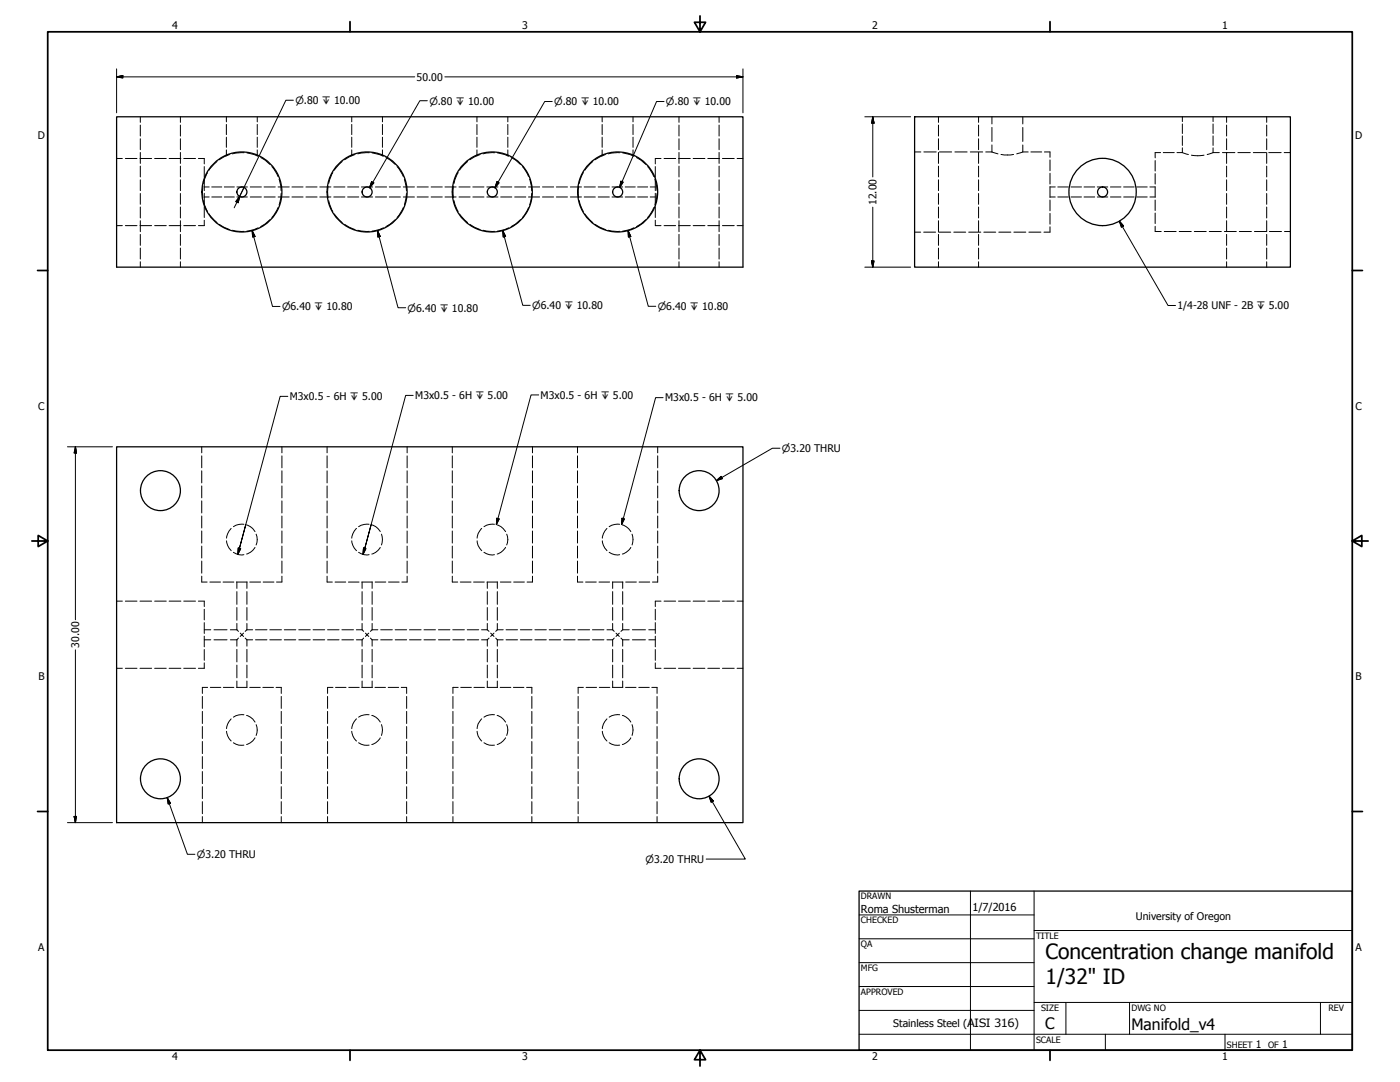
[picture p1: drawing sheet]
<svg xmlns="http://www.w3.org/2000/svg" width="559mm" height="432mm" viewBox="0 0 559 432" stroke-linecap="round" stroke-linejoin="round" font-family="sans-serif">
<!-- layer: Hidden (ANSI) -->
<g fill="none" stroke="#000" stroke-width=".4">
<path d="M56 46.6v2.2M56 49.9v4.4M56 55.4v4.4M72 46.6v2.2M72 49.9v4.4M72 55.4v4.4M90.4 46.6v2M90.4 49.7v4M90.4 54.7v4.1M90.4 59.8v2.4M102.7 46.6v2M102.7 49.7v4"/>
<path d="M102.7 54.7v4.1M102.7 59.8v2.4M140.4 46.6v2M140.4 49.7v4M140.4 54.7v4.1M140.4 59.8v2.4M152.7 46.6v2M152.7 49.7v4M152.7 54.7v4.1M152.7 59.8v2.4M190.4 46.6v2M190.4 49.7v4"/>
<path d="M190.4 54.7v4.1M190.4 59.8v2.4M202.7 46.6v2M202.7 49.7v4M202.7 54.7v4.1M202.7 59.8v2.4M240.3 46.6v2M240.3 49.7v4M240.3 54.7v4.1M240.3 59.8v2.4M252.7 46.6v2M252.7 49.7v4"/>
<path d="M252.7 54.7v4.1M252.7 59.8v2.4M271 46.6v2.2M271 49.9v4.4M271 55.4v4.4M287 46.6v2.2M287 49.9v4.4M287 55.4v4.4M374.6 46.6v2.2M374.6 49.9v4.4M374.6 55.4v4.4M390.6 46.6v2.2"/>
<path d="M390.6 49.9v4.4M390.6 55.4v4.4M395.9 46.6v2.9M395.9 50.9v5.6M395.9 57.8v2.8M408.2 46.6v2.9M408.2 50.9v5.6M408.2 57.8v2.8M471.9 46.6v1.9M471.9 49.5v3.8M471.9 54.2v3.8M471.9 59v1.9"/>
<path d="M484.2 46.6v1.9M484.2 49.5v3.8M484.2 54.2v3.8M484.2 59v1.9M489.6 46.6v2.2M489.6 49.9v4.4M489.6 55.4v4.4M505.6 46.6v2.2M505.6 49.9v4.4M505.6 55.4v4.4M46.5 63.2h2.3M50 63.2h4.7"/>
<path d="M55.9 63.2h4.6M56 60.8v4.4M56 66.3v4.3M56 71.8v4.3M56 77.2v4.3M61.7 63.2h4.7M67.5 63.2h4.7M72 60.8v4.4M72 66.3v4.3M72 71.8v4.3M72 77.2v4.3M73.3 63.2h4.7"/>
<path d="M79.2 63.2h2.3v2.2M81 74.3v4.6M81.5 66.5v4.2M81.5 71.8v4.3M81.5 77.2v4.3M81.5 78.6h2M81.5 74.6h2M82.9 68.9l-1.4 2.9-.3 1.4M84.5 78.6h4M84.5 74.6h4M86.6 64.5l-3.1 3.4M89.5 78.6h4"/>
<path d="M89.5 74.6h4M91.6 61.7l-4.1 2.1M94.6 78.6h4.1M94.6 74.6h4.1M97.4 61l-4.6 .4M98.6 61l2.8 .7 1.6 .7M99.9 78.6h4.4M99.9 74.6h4.4M104.1 62.9l1.7 1 2 1.7M105.4 78.6h4.5M105.4 74.6h4.5M108.5 66.5l2.4 3.9"/>
<path d="M111 78.6h4.4M111 74.6h4.4M111.4 71.5l.7 2.7 .1 1.9M112.2 77.2l-.1 1.9-.7 2.7M116.5 78.6h4.5M116.5 74.6h4.5M122.1 78.6h4.5M122.1 74.6h4.5M127.6 78.6h4.5M127.6 74.6h4.5M130.9 74.3v4.6M132.8 68.9l-1.6 4.3"/>
<path d="M133.2 78.6h4.5M133.2 74.6h4.5M136.6 64.5l-3.1 3.4M138.7 78.6h4.5M138.7 74.6h4.5M141.7 61.7l-4.2 2.1M144.3 78.6h4.4M144.3 74.6h4.4M147.4 61l-4.6 .4M148.5 61l2.9 .7 1.6 .7M149.9 78.6h4.4M149.9 74.6h4.4"/>
<path d="M154.1 62.9l1.7 1 1.9 1.7M155.4 78.6h4.4M155.4 74.6h4.4M158.5 66.5l2.5 3.9M161 78.6h4.4M161 74.6h4.4M161.4 71.5l.8 4.6M162.2 77.2l-.8 4.6M166.5 78.6h4.4M166.5 74.6h4.4M172.1 78.6h4.4M172.1 74.6h4.4"/>
<path d="M177.6 78.6h4.5M177.6 74.6h4.5M181 74.3v4.6M182.9 68.9l-1.4 2.9-.3 1.4M183.2 78.6h4.4M183.2 74.6h4.4M186.6 64.5l-3.1 3.4M188.7 78.6h4.5M188.7 74.6h4.5M191.6 61.7l-4.1 2.1M194.3 78.6h4.5M194.3 74.6h4.5"/>
<path d="M197.4 61l-4.6 .4M198.6 61l2.8 .7 1.6 .7M199.8 78.6h4.5M199.8 74.6h4.5M204 62.9l1.8 1 2 1.7M205.4 78.6h4.5M205.4 74.6h4.5M208.5 66.5l2.4 3.9M210.9 78.6h4.5M210.9 74.6h4.5M211.4 71.5l.7 2.7 .1 1.9M212.2 77.2l-.1 1.9-.7 2.7"/>
<path d="M216.5 78.6h4.5M216.5 74.6h4.5M222.1 78.6h4.4M222.1 74.6h4.4M227.6 78.6h4.5M227.6 74.6h4.5M230.9 74.3v4.6M232.9 68.9l-1.4 2.9-.3 1.4M233.2 78.6h4.4M233.2 74.6h4.4M236.6 64.5l-3.1 3.4M238.8 78.6h4.4"/>
<path d="M238.8 74.6h4.4M241.7 61.7l-4.2 2.1M244.3 78.6h4.2M244.3 74.6h4.2M247.4 61l-4.6 .4M248.5 61l2.9 .7 1.6 .7M249.6 78.6h4M249.6 74.6h4M254.1 62.9l1.7 1 1.9 1.7M254.5 78.6h4M254.5 74.6h4M258.5 66.5l2.4 3.9"/>
<path d="M259.5 78.6h2.1M259.5 74.6h2.1M261.4 71.5l.9 4.6M261.6 66.5v4.2M261.6 71.8v4.3M261.6 77.2v4.3M262.3 77.2l-.9 4.6M263.8 63.2h-2.2v2.2M265 63.2h4.7M270.8 63.2h4.7M271 60.8v4.4M271 66.3v4.3"/>
<path d="M271 71.8v4.3M271 77.2v4.3M276.7 63.2h4.7M282.5 63.2h4.7M287 60.8v4.4M287 66.3v4.3M287 71.8v4.3M287 77.2v4.3M288.4 63.2h4.7M294.2 63.2h2.3M365.1 60.6h2.4M368.7 60.6h5"/>
<path d="M374.6 60.8v4.4M374.6 66.3v4.3M374.6 71.8v4.3M374.6 77.2v4.3M375 60.6h4.9M381.1 60.6h4.9M387.3 60.6h4.9M390.6 60.8v4.4M390.6 66.3v4.3M390.6 71.8v4.3M390.6 77.2v4.3M393.4 60.6h2.5"/>
<path d="M395.9 60.6l2.4 .8M399.5 61.7h5.1M408.2 60.6l-2.4 .8M408.2 60.6h2.2M411.5 60.6h4.3M416.9 60.6h2.2v2.2M419.1 78.6h2.1M419.1 74.6h2.1M419.1 63.8v4.3M419.1 69.2v4.3M419.1 74.5v4.3M419.1 79.8v4.3"/>
<path d="M422.2 78.6h4.2M422.2 74.6h4.2M427.5 78.6h4.2M427.5 74.6h4.2M432.7 78.6h4.2M432.7 74.6h4.2M438 78.6h4.2M438 74.6h4.2M443.2 78.6h4.2M443.2 74.6h4.2M448.5 78.6h4.2M448.5 74.6h4.2"/>
<path d="M453.7 78.6h4.2M453.7 74.6h4.2M459 78.6h2.1M459 74.6h2.1M461.1 64.1v4.2M461.1 69.3v4.2M461.1 74.5v4.2M461.1 79.8v4.2M463.2 60.9h-2.1v2.1M464.3 60.9h4.4M469.8 60.9h2.1M471.9 60.9l2.4 .8"/>
<path d="M475.6 61.9l2.5 .3 2.5-.3M484.2 60.9l-2.4 .8M484.2 60.9h2.5M487.9 60.9h5M489.6 60.8v4.4M489.6 66.3v4.3M489.6 71.8v4.3M489.6 77.2v4.3M494.1 60.9h4.9M500.3 60.9h4.9M505.6 60.8v4.4M505.6 66.3v4.3"/>
<path d="M505.6 71.8v4.3M505.6 77.2v4.3M506.4 60.9h5M512.6 60.9h2.4M46.5 90h2.3M50 90h4.7M55.9 90h4.6M56 82.6v4.4M56 88.1v4.4M56 93.5v4.4M56 99v4.4M61.7 90h4.7"/>
<path d="M67.5 90h4.7M72 82.6v4.4M72 88.1v4.4M72 93.5v4.4M72 99v4.4M73.3 90h4.7M81.2 80.1l.3 1.4 1.4 2.9M81.5 82.6v4.2M81.5 87.9v2.1h-2.3M83.5 85.4l3.1 3.4M87.5 89.5l4.1 2.1M92.8 91.9l4.6 .4"/>
<path d="M103 90.9l-1.6 .7-2.8 .6M107.8 87.7l-2 1.7-1.7 1M110.9 82.9l-2.4 3.9M131.2 80.1l1.6 4.3M133.5 85.4l3.1 3.4M137.5 89.5l4.2 2.1M142.8 91.9l4.6 .4M153 90.9l-1.6 .7-2.9 .6M157.7 87.7l-1.9 1.7-1.7 1M161 82.9l-2.5 3.9M181.2 80.1l.3 1.4 1.4 2.9M183.5 85.4l3.1 3.4"/>
<path d="M187.5 89.5l4.1 2.1M192.8 91.9l4.6 .4M203 90.9l-1.6 .7-2.8 .6M207.8 87.7l-2 1.7-1.8 1M210.9 82.9l-2.4 3.9M231.2 80.1l.3 1.4 1.4 2.9M233.5 85.4l3.1 3.4M237.5 89.5l4.2 2.1M242.8 91.9l4.6 .4M253 90.9l-1.6 .7-2.9 .6M257.7 87.7l-1.9 1.7-1.7 1M260.9 82.9l-2.4 3.9"/>
<path d="M261.6 87.9v2.1h2.2M261.6 82.6v4.2M265 90h4.7M270.8 90h4.7M271 82.6v4.4M271 88.1v4.4M271 93.5v4.4M271 99v4.4M276.7 90h4.7M282.5 90h4.7M287 82.6v4.4M287 88.1v4.4"/>
<path d="M287 93.5v4.4M287 99v4.4M288.4 90h4.7M294.2 90h2.3M365.1 92.6h2.4M368.7 92.6h4.7M374.6 82.6v4.4M374.6 88.1v4.4M374.6 93.5v4.4M374.6 99v4.4M374.6 92.6h4.9M380.7 92.6h4.7"/>
<path d="M386.7 92.6h4.8M390.6 82.6v4.4M390.6 88.1v4.4M390.6 93.5v4.4M390.6 99v4.4M392.7 92.6h4.7M398.7 92.6h4.8M404.7 92.6h4.7M410.7 92.6h4.8M419.1 85.2v4.3M419.1 90.5v2.1h-2.4M461.1 85v4.2"/>
<path d="M461.1 90.3v2.1h2.4M464.7 92.4h4.8M470.7 92.4h4.8M476.7 92.4h4.8M482.7 92.4h4.8M488.7 92.4h4.8M489.6 82.6v4.4M489.6 88.1v4.4M489.6 93.5v4.4M489.6 99v4.4M494.7 92.4h4.8M500.7 92.4h4.8"/>
<path d="M505.6 82.6v4.4M505.6 88.1v4.4M505.6 93.5v4.4M505.6 99v4.4M506.7 92.4h4.8M512.7 92.4h2.3M56 104.5v2.1M72 104.5v2.1M271 104.5v2.1M287 104.5v2.1M374.6 104.5v2.1M390.6 104.5v2.1"/>
<path d="M489.6 104.5v2.1M505.6 104.5v2.1M80.5 178.3v2.4M112.5 178.3v2.4M130.6 178.3v2.4M162.5 178.3v2.4M180.5 178.3v2.4M212.5 178.3v2.4M230.5 178.3v2.4M262.5 178.3v2.4M80.5 181.9v4.8M80.5 187.9v4.8"/>
<path d="M80.5 193.9v4.8M80.5 199.9v4.8M112.5 181.9v4.8M112.5 187.9v4.8M112.5 193.9v4.8M112.5 199.9v4.8M130.6 181.9v4.8M130.6 187.9v4.8M130.6 193.9v4.8M130.6 199.9v4.8M162.5 181.9v4.8M162.5 187.9v4.8"/>
<path d="M162.5 193.9v4.8M162.5 199.9v4.8M180.5 181.9v4.8M180.5 187.9v4.8M180.5 193.9v4.8M180.5 199.9v4.8M212.5 181.9v4.8M212.5 187.9v4.8M212.5 193.9v4.8M212.5 199.9v4.8M230.5 181.9v4.8M230.5 187.9v4.8"/>
<path d="M230.5 193.9v4.8M230.5 199.9v4.8M262.5 181.9v4.8M262.5 187.9v4.8M262.5 193.9v4.8M262.5 199.9v4.8M80.5 205.9v4.8M80.5 211.9v4.8M80.5 217.9v4.8M90.4 215.8a6.3 6.3 0 0 0 1.9 4M92.3 210.9h-.1a6.4 6.4 0 0 0-1.8 3.9M97.3 209.2a6.1 6.1 0 0 0-4.1 1"/>
<path d="M98.4 209.5a5.7 5.7 0 0 1 3.4 2.7M101.8 218.4a5.5 5.5 0 0 1-3.4 2.7M102.2 213.2a5.5 5.5 0 0 1 0 4.3M112.5 205.9v4.8M112.5 211.9v4.8M112.5 217.9v4.8M130.6 205.9v4.8M130.6 211.9v4.8M130.6 217.9v4.8M140.4 215.8a6 6 0 0 0 1.9 4M142.3 210.9h-.1a6.4 6.4 0 0 0-1.8 3.9M147.3 209.2a6.3 6.3 0 0 0-4.2 1"/>
<path d="M148.4 209.5a5.2 5.2 0 0 1 3.4 2.7M151.8 218.4a5.5 5.5 0 0 1-3.4 2.7M152.3 213.2a6.3 6.3 0 0 1 0 4.3M162.5 205.9v4.8M162.5 211.9v4.8M162.5 217.9v4.8M180.5 205.9v4.8M180.5 211.9v4.8M180.5 217.9v4.8M190.4 215.8a5.5 5.5 0 0 0 1.9 4M192.3 210.9h-.1a5.8 5.8 0 0 0-1.8 3.9M197.4 209.2a6.1 6.1 0 0 0-4.2 1"/>
<path d="M198.4 209.5a5.7 5.7 0 0 1 3.4 2.7M201.8 218.4a6.1 6.1 0 0 1-3.4 2.7M202.2 213.2a5.5 5.5 0 0 1 0 4.3M212.5 205.9v4.8M212.5 211.9v4.8M212.5 217.9v4.8M230.5 205.9v4.8M230.5 211.9v4.8M230.5 217.9v4.8M240.4 215.8a6.3 6.3 0 0 0 1.9 4M242.3 210.9h-.1a6.4 6.4 0 0 0-1.8 3.9M247.3 209.2a6.3 6.3 0 0 0-4.2 1"/>
<path d="M248.4 209.5a5.7 5.7 0 0 1 3.4 2.7M251.8 218.4a5.5 5.5 0 0 1-3.4 2.7M252.3 213.2a6.3 6.3 0 0 1 0 4.3M262.5 205.9v4.8M262.5 211.9v4.8M262.5 217.9v4.8M46.5 239.9h2.3M50 239.9h4.7M55.9 239.9h4.6M61.7 239.9h4.7M67.5 239.9h4.7M73.3 239.9h4.7"/>
<path d="M79.2 239.9h2.3v2.2M80.5 229.9v2.4h2.2M80.5 223.9v4.8M83.8 232.3h4.2M89 232.3h4.3M93.2 220.4a5.3 5.3 0 0 0 4.1 1M94.4 232.3h4.3M94.6 232.3v2.5M94.6 236.1v5.1M98.6 232.3v2.5M98.6 236.1v5.1M99.7 232.3h4.3"/>
<path d="M105 232.3h4.3M112.5 229.9v2.4h-2.1M112.5 223.9v4.8M130.6 229.9v2.4h2.1M130.6 223.9v4.8M133.7 232.3h4.3M139.1 232.3h4.2M143.1 220.4a5.5 5.5 0 0 0 4.2 1M144.4 232.3h4.3M144.5 232.3v2.5M144.5 236.1v5.1M148.5 232.3v2.5"/>
<path d="M148.5 236.1v5.1M149.7 232.3h4.3M155.1 232.3h4.2M162.5 229.9v2.4h-2.1M162.5 223.9v4.8M180.5 229.9v2.4h2.2M180.5 223.9v4.8M183.7 232.3h4.3M189 232.3h4.3M193.2 220.4a5.3 5.3 0 0 0 4.2 1M194.4 232.3h4.2M194.5 232.3v2.5"/>
<path d="M194.5 236.1v5.1M198.5 232.3v2.5M198.5 236.1v5.1M199.7 232.3h4.3M205 232.3h4.3M212.5 229.9v2.4h-2.1M212.5 223.9v4.8M230.5 229.9v2.4h2.2M230.5 223.9v4.8M233.7 232.3h4.3M239.1 232.3h4.2M243.1 220.4a5.5 5.5 0 0 0 4.2 1"/>
<path d="M244.4 232.3h4.3M244.5 232.3v2.5M244.5 236.1v5.1M248.5 232.3v2.5M248.5 236.1v5.1M249.7 232.3h4.3M255.1 232.3h4.2M262.5 229.9v2.4h-2.1M262.5 223.9v4.8M263.8 239.9h-2.2v2.2M265 239.9h4.7M270.8 239.9h4.7"/>
<path d="M276.7 239.9h4.7M282.5 239.9h4.7M288.4 239.9h4.7M294.2 239.9h2.3M81.5 243.1v4.3M81.5 248.5v4.3M81.5 253.9v4.2M81.5 259.2v4.3M81.5 255.3h2.6M81.5 251.3h2.6M85.4 255.3h5.2M85.4 251.3h5.2"/>
<path d="M91.9 255.3h2.7M91.9 251.3h2.7M94.6 251.3l.6 .7M94.6 242.4v5.1M94.6 248.8v2.5M94.6 255.3v2.6M94.6 259.1v5.1M95.2 254.6l-.6 .7M95.9 254l.6-.7 .7 .7M95.9 252.7l.6 .6 .7-.6M97.9 254.6l.7 .7M98.6 251.3l-.7 .7"/>
<path d="M98.6 242.4v5.1M98.6 248.8v2.5M98.6 255.3v2.6M98.6 259.1v5.1M98.6 255.3h2.2M98.6 251.3h2.2M102 255.3h4.6M102 251.3h4.6M107.7 255.3h4.6M107.7 251.3h4.6M113.5 255.3h4.5M113.5 251.3h4.5"/>
<path d="M119.3 255.3h4.5M119.3 251.3h4.5M125 255.3h4.6M125 251.3h4.6M130.7 255.3h4.6M130.7 251.3h4.6M136.5 255.3h4.6M136.5 251.3h4.6M142.2 255.3h2.3M142.2 251.3h2.3M144.5 251.3l.7 .7M144.5 242.4v5.1"/>
<path d="M144.5 248.8v2.5M144.5 255.3v2.6M144.5 259.1v5.1M145.2 254.6l-.7 .7M145.9 254l.6-.7 .7 .7M145.9 252.7l.6 .6 .7-.6M147.8 254.6l.7 .7M148.5 251.3l-.7 .7M148.5 242.4v5.1M148.5 248.8v2.5M148.5 255.3v2.6M148.5 259.1v5.1"/>
<path d="M148.5 255.3h2.3M148.5 251.3h2.3M152 255.3h4.6M152 251.3h4.6M157.7 255.3h4.6M157.7 251.3h4.6M163.4 255.3h4.7M163.4 251.3h4.7M169.2 255.3h4.6M169.2 251.3h4.6M175 255.3h4.6M175 251.3h4.6"/>
<path d="M180.7 255.3h4.7M180.7 251.3h4.7M186.5 255.3h4.6M186.5 251.3h4.6M192.2 255.3h2.3M192.2 251.3h2.3M194.5 251.3l.7 .7M194.5 242.4v5.1M194.5 248.8v2.5M194.5 255.3v2.6M194.5 259.1v5.1M195.2 254.6l-.7 .7"/>
<path d="M195.8 254l.7-.7 .7 .7M195.8 252.7l.7 .6 .7-.6M197.9 254.6l.6 .7M198.5 251.3l-.6 .7M198.5 242.4v5.1M198.5 248.8v2.5M198.5 255.3v2.6M198.5 259.1v5.1M198.5 255.3h2.4M198.5 251.3h2.4M202 255.3h4.6M202 251.3h4.6"/>
<path d="M207.7 255.3h4.6M207.7 251.3h4.6M213.5 255.3h4.6M213.5 251.3h4.6M219.2 255.3h4.6M219.2 251.3h4.6M225 255.3h4.6M225 251.3h4.6M230.7 255.3h4.6M230.7 251.3h4.6M236.5 255.3h4.5M236.5 251.3h4.5"/>
<path d="M242.3 255.3h2.2M242.3 251.3h2.2M244.5 251.3l.7 .7M244.5 242.4v5.1M244.5 248.8v2.5M244.5 255.3v2.6M244.5 259.1v5.1M245.2 254.6l-.7 .7M245.9 254l.6-.7 .7 .7M245.9 252.7l.6 .6 .7-.6M247.8 254.6l.7 .7M248.5 251.3l-.7 .7"/>
<path d="M248.5 242.4v5.1M248.5 248.8v2.5M248.5 255.3v2.6M248.5 259.1v5.1M248.5 255.3h2.6M248.5 251.3h2.6M252.4 255.3h5.2M252.4 251.3h5.2M259 255.3h2.6M259 251.3h2.6M261.6 243.1v4.3M261.6 248.5v4.3"/>
<path d="M261.6 253.9v4.2M261.6 259.2v4.3M46.5 266.7h2.3M50 266.7h4.7M55.9 266.7h4.6M61.7 266.7h4.7M67.5 266.7h4.7M73.3 266.7h4.7M80.8 277.9v4.8M81.5 264.5v2.2h-2.3M82.9 274.3h-2.1v2.4M83.9 274.3h4.2"/>
<path d="M89.2 274.3h4.1M94.6 265.4v5.1M94.6 271.8v2.5M98.6 271.8v2.5h-4.2M98.6 265.4v5.1M99.7 274.3h4.2M104.9 274.3h4.3M110.2 274.3h2.1v2.4M112.3 277.9v4.8M130.7 277.9v4.8M132.9 274.3h-2.2v2.4M133.9 274.3h4.2"/>
<path d="M139.2 274.3h4.2M144.4 274.3h4.3M144.5 265.4v5.1M144.5 271.8v2.5M148.5 265.4v5.1M148.5 271.8v2.5M149.7 274.3h4.2M154.9 274.3h4.2M160.1 274.3h2.2v2.4M162.3 277.9v4.8M180.8 277.9v4.8M182.9 274.3h-2.1v2.4"/>
<path d="M183.9 274.3h4.3M189.2 274.3h4.2M194.5 271.8l-.1 2.5h4.2M194.5 265.4v5.1M198.5 265.4v5.1M198.5 271.8v2.5M199.6 274.3h4.3M204.9 274.3h4.2M210.2 274.3h2.1v2.4M212.3 277.9v4.8M230.8 277.9v4.8M232.9 274.3h-2.1v2.4"/>
<path d="M233.9 274.3h4.2M239.2 274.3h4.2M244.5 265.4v5.1M244.5 271.8v2.5M248.5 271.8l.1 2.5h-4.2M248.5 265.4v5.1M249.7 274.3h4.2M255 274.3h4.1M260.2 274.3h2.1v2.4M261.6 264.5v2.2h2.2M262.3 277.9v4.8M265 266.7h4.7"/>
<path d="M270.8 266.7h4.7M276.7 266.7h4.7M282.5 266.7h4.7M288.4 266.7h4.7M294.2 266.7h2.3M80.8 283.9v4.8M80.8 289.9v4.8M80.8 295.9v4.8M90.4 291.8a6 6 0 0 0 1.9 3.9M92.3 286.9l-.1 .1a6 6 0 0 0-1.8 3.8M93.2 296.4a5.3 5.3 0 0 0 4.1 1M97.3 285.2a6.1 6.1 0 0 0-4.1 1"/>
<path d="M98.4 285.5a5.7 5.7 0 0 1 3.4 2.7M101.8 294.4a5.5 5.5 0 0 1-3.4 2.7M102.2 289.2a5.5 5.5 0 0 1 0 4.3M112.3 283.9v4.8M112.3 289.9v4.8M112.3 295.9v4.8M130.7 283.9v4.8M130.7 289.9v4.8M130.7 295.9v4.8M140.4 291.8a5.7 5.7 0 0 0 1.9 3.9M142.3 286.9l-.1 .1a6 6 0 0 0-1.8 3.8M143.1 296.4a5.5 5.5 0 0 0 4.2 1"/>
<path d="M147.3 285.2a6.3 6.3 0 0 0-4.2 1M148.4 285.5a5.2 5.2 0 0 1 3.4 2.7M151.8 294.4a5.5 5.5 0 0 1-3.4 2.7M152.3 289.2a6.3 6.3 0 0 1 0 4.3M162.3 283.9v4.8M162.3 289.9v4.8M162.3 295.9v4.8M180.8 283.9v4.8M180.8 289.9v4.8M180.8 295.9v4.8M190.4 291.8a5.3 5.3 0 0 0 1.9 3.9M192.3 286.9l-.1 .1a5.5 5.5 0 0 0-1.8 3.8"/>
<path d="M193.2 296.4a5.3 5.3 0 0 0 4.2 1M197.4 285.2a6.1 6.1 0 0 0-4.2 1M198.4 285.5a5.7 5.7 0 0 1 3.4 2.7M201.8 294.4a6.1 6.1 0 0 1-3.4 2.7M202.2 289.2a5.5 5.5 0 0 1 0 4.3M212.3 283.9v4.8M212.3 289.9v4.8M212.3 295.9v4.8M230.8 283.9v4.8M230.8 289.9v4.8M230.8 295.9v4.8M240.4 291.8a6 6 0 0 0 1.9 3.9"/>
<path d="M242.3 286.9l-.1 .1a6 6 0 0 0-1.8 3.8M243.1 296.4a5.5 5.5 0 0 0 4.2 1M247.3 285.2a6.3 6.3 0 0 0-4.2 1M248.4 285.5a5.7 5.7 0 0 1 3.4 2.7M251.8 294.4a5.5 5.5 0 0 1-3.4 2.7M252.3 289.2a6.3 6.3 0 0 1 0 4.3M262.3 283.9v4.8M262.3 289.9v4.8M262.3 295.9v4.8M80.8 301.9v4.8M80.8 307.9v4.8M80.8 313.9v4.8"/>
<path d="M80.8 319.9v4.8M112.3 301.9v4.8M112.3 307.9v4.8M112.3 313.9v4.8M112.3 319.9v4.8M130.7 301.9v4.8M130.7 307.9v4.8M130.7 313.9v4.8M130.7 319.9v4.8M162.3 301.9v4.8M162.3 307.9v4.8M162.3 313.9v4.8"/>
<path d="M162.3 319.9v4.8M180.8 301.9v4.8M180.8 307.9v4.8M180.8 313.9v4.8M180.8 319.9v4.8M212.3 301.9v4.8M212.3 307.9v4.8M212.3 313.9v4.8M212.3 319.9v4.8M230.8 301.9v4.8M230.8 307.9v4.8M230.8 313.9v4.8"/>
<path d="M230.8 319.9v4.8M262.3 301.9v4.8M262.3 307.9v4.8M262.3 313.9v4.8M262.3 319.9v4.8M80.8 325.9v2.4M112.3 325.9v2.4M130.7 325.9v2.4M162.3 325.9v2.4M180.8 325.9v2.4M212.3 325.9v2.4M230.8 325.9v2.4"/>
<path d="M262.3 325.9v2.4"/>
</g>
<!-- layer: Visible (ANSI) -->
<g fill="none" stroke="#000" stroke-width=".51">
<path d="M46.5 46.6h250v60h-250zM365.1 46.6h149.9v60h-149.9zM46.5 178.3h250v150h-250z"/>
<circle cx="96.6" cy="76.6" r="2"/>
<circle cx="96.6" cy="76.6" r="16"/>
<circle cx="146.5" cy="76.6" r="2"/>
<circle cx="146.5" cy="76.6" r="16"/>
<circle cx="196.5" cy="76.6" r="2"/>
<circle cx="196.5" cy="76.6" r="16"/>
<circle cx="246.5" cy="76.6" r="2"/>
<circle cx="246.5" cy="76.6" r="16"/>
<circle cx="440.1" cy="76.6" r="2"/>
<circle cx="440.1" cy="76.6" r="13.4"/>
<circle cx="64" cy="195.8" r="8"/>
<circle cx="279.1" cy="195.8" r="8"/>
<circle cx="64" cy="310.8" r="8"/>
<circle cx="279.1" cy="310.8" r="8"/>
</g>
<!-- layer: Border (ANSI) -->
<g fill="none" stroke="#000" stroke-width=".7">
<path d="M19 12.7h520.8v406.4h-520.8zM139.7 8.6v4.1M279.4 6.3v6.4l-2.2-3.8h4.4l-2.2 3.8M419.1 8.6v4.1M15 107.9h4M539.8 107.9h4M12.7 215.9h6.3l-3.8-2.2v4.4l3.8-2.2M539.8 215.9l3.8 2.2v-4.4l-3.8 2.2h6.3M15 323.8h4M539.8 323.8h4M139.7 419.1v4.1M279.4 419.1l2.2 3.8h-4.4l2.2-3.8v6.3"/>
<path d="M419.1 419.1v4.1"/>
</g>
<!-- layer: Title (ANSI) -->
<g fill="none" stroke="#000" stroke-width=".4">
<path d="M387.3 355.6v63.5M412.7 355.6v63.5M342.9 365.1h69.8M342.9 374.6h69.8M412.7 371.3h127.1M342.9 384.2h69.8M342.9 393.7h69.8M342.9 412.7h196.9M342.9 403.2h69.8M412.7 400h127.1M425.4 400v12.7M441.2 412.7v6.4"/>
<path d="M450.8 400v12.7M488.9 412.7v6.4M527 400v12.7"/>
</g>
<path d="M342.9 355.6h196.9v63.5h-196.9z" fill="none" stroke="#000" stroke-width=".51"/>
<!-- layer: Symbol (ANSI) -->
<g fill="none" stroke="#000" stroke-width=".4">
<path d="M117.1 40h-3l-18.5 38.4M170.6 40.2h-3l-20.1 34.7M220.4 40.5h-3l-19.9 34.4M265 40.5h-2.9l-14.8 34.3M95.6 78.4l-.5 2.5-1-.4zM95.6 78.4l-2.1 4.5M97.4 74.9l-1.8 3.5M148.3 72.5l.9 .5-1.7 1.9zM198.4 72.5l.8 .5-1.7 1.9zM247.8 72.3l.9 .4-1.4 2.1zM100.6 92.1l1.2 2.3-1 .2zM100.6 92.1l8.2 30.2h3"/>
<path d="M150.7 92.1l1.1 2.3-1 .2zM150.7 92.1l8.2 30.7h3M200.7 92.1l1.1 2.3-.9 .2zM200.7 92.1l8 29.8h2.9M250.7 92.1l1.1 2.3-1 .2zM250.7 92.1l8.1 30.1h2.9M446.8 88.3l1.6 1.9-.8 .5zM446.8 88.3l19.4 33.6h3M114.9 158.2h-3.1l-16.2 60.6 2.5-9.4M164.9 157.8h-3l-16.3 61 2.5-9.4M215 157.6h-3l-13.9 51.8M264.7 158.7h-3l-13.6 50.7"/>
<path d="M311.3 178.9h-3l-22.4 12.9M285.9 191.8l1.9-1.7 .6 .9zM95.1 218.7l1 .2-1.2 2.3zM95.6 218.8l-.7 2.4M145.1 218.7l.9 .2-1.1 2.3zM145.6 218.8l-.7 2.4M198.3 206.8l1 .3-1.2 2.3zM248.3 206.8l.9 .3-1.1 2.3zM66.7 318.3l1.3 2.2-.9 .4zM66.7 318.3l8.1 22.6h3M283 317.8l1.7 1.9-.9 .5zM283 317.8l14.5 25h-15.6"/>
</g>
<g fill="#000" stroke="#000" stroke-width=".4">
<path d="M148.3 72.5l-.8 2.4zM148.3 72.5l.9 .5-1.7 1.9zM198.4 72.5l-.9 2.4zM198.4 72.5l.8 .5-1.7 1.9zM247.8 72.3l-.5 2.5zM247.8 72.3l.9 .4-1.4 2.1zM95.6 78.4l-.5 2.5zM95.6 78.4l-.5 2.5-1-.4zM100.6 92.1l1.2 2.3zM100.6 92.1l1.2 2.3-1 .2zM150.7 92.1l1.1 2.3zM150.7 92.1l1.1 2.3-1 .2z"/>
<path d="M200.7 92.1l1.1 2.3zM200.7 92.1l1.1 2.3-.9 .2zM250.7 92.1l1.1 2.3zM250.7 92.1l1.1 2.3-1 .2zM446.8 88.3l1.6 1.9zM446.8 88.3l1.6 1.9-.8 .5zM285.9 191.8l1.9-1.7zM285.9 191.8l1.9-1.7 .6 .9zM95.1 218.7l-.2 2.5zM95.1 218.7l1 .2-1.2 2.3zM145.1 218.7l-.2 2.5zM145.1 218.7l.9 .2-1.1 2.3z"/>
<path d="M198.3 206.8l-.2 2.6zM198.3 206.8l1 .3-1.2 2.3zM248.3 206.8l-.2 2.6zM248.3 206.8l.9 .3-1.1 2.3zM283 317.8l1.7 1.9zM283 317.8l1.7 1.9-.9 .5zM66.7 318.3l1.3 2.2zM66.7 318.3l1.3 2.2-.9 .4z"/>
</g>
<!-- layer: Dimension (ANSI) -->
<g fill="none" stroke="#000" stroke-width=".4">
<path d="M46.5 30.7l2.5-.5v.9zM46.5 30.7h119M46.5 27.5v17.5M177.5 30.7h119M294 30.2l2.5 .5-2.5 .4zM296.5 27.5v17.5M345.2 46.6h18.3M348.4 46.6l.5 2.5h-1zM348.4 46.6v24M348.4 82.7v23.9M345.2 106.6h18.3M347.9 104.1h1l-.5 2.5z"/>
<path d="M26.9 178.3h18M30.1 178.3l.4 2.5h-.9zM30.1 178.3v69M30.1 259.3v69M26.9 328.3h18M29.6 325.8h.9l-.4 2.5z"/>
</g>
<path d="M46.5 30.7l2.5-.5zM46.5 30.7l2.5-.5v.9zM294 31.1l2.5-.4zM294 30.2l2.5 .5-2.5 .4zM348.4 46.6l.5 2.5zM348.4 46.6l.5 2.5h-1zM347.9 104.1l.5 2.5zM347.9 104.1h1l-.5 2.5zM30.1 178.3l.4 2.5zM30.1 178.3l.4 2.5h-.9zM29.6 325.8l.5 2.5zM29.6 325.8h.9l-.4 2.5z" fill="#000" stroke="#000" stroke-width=".4"/>
<g font-size="8.4">
<text x="417.3" y="382.5">Concentration change manifold</text>
<text x="417.3" y="392.6">1/32&quot; ID</text>
</g>
<g font-size="6.3">
<text x="417.2" y="410.6">C</text>
<text x="451.6" y="411.1">Manifold_v4</text>
</g>
<g font-size="4.4">
<text x="343.7" y="364.3">Roma Shusterman</text>
<text x="388.1" y="363.7">1/7/2016</text>
</g>
<g font-size="4.2">
<text x="68.7" y="11.7">4</text>
<text x="208.4" y="11.7">3</text>
<text x="348.1" y="11.7">2</text>
<text x="487.8" y="11.7">1</text>
<text x="166.3" y="32.1">50.00</text>
<text x="15.1" y="55.5">D</text>
<text x="540.9" y="55.5">D</text>
<text x="349.9" y="81.9" transform="rotate(-90 349.9 81.9)">12.00</text>
<text x="470" y="123.4">1/4-28 UNF - 2B ↧ 5.00</text>
<text x="115.6" y="159.7">M3x0.5 - 6H ↧ 5.00</text>
<text x="165.7" y="159.3">M3x0.5 - 6H ↧ 5.00</text>
<text x="215.8" y="159.1">M3x0.5 - 6H ↧ 5.00</text>
<text x="265.5" y="160.2">M3x0.5 - 6H ↧ 5.00</text>
<text x="15.2" y="163.4">C</text>
<text x="541" y="163.4">C</text>
<text x="31.6" y="258.5" transform="rotate(-90 31.6 258.5)">30.00</text>
<text x="15.3" y="271.4">B</text>
<text x="541.1" y="271.4">B</text>
<text x="453.4" y="367">University of Oregon</text>
<text x="15.2" y="379.3">A</text>
<text x="541" y="379.3">A</text>
<text x="356.6" y="409.9">Stainless Steel (AISI 316)</text>
<text x="501.3" y="418.3">1</text>
<text x="511.8" y="418.3">1</text>
<text x="68.7" y="423.2">4</text>
<text x="208.4" y="423.2">3</text>
<text x="348.1" y="423.2">2</text>
<text x="487.8" y="423.2">1</text>
</g>
<g font-size="4">
<text x="117.9" y="41.5">⌀.80 ↧ 10.00</text>
<text x="171.4" y="41.7">⌀.80 ↧ 10.00</text>
<text x="221.2" y="42">⌀.80 ↧ 10.00</text>
<text x="265.8" y="42">⌀.80 ↧ 10.00</text>
<text x="112.6" y="123.8">⌀6.40 ↧ 10.80</text>
<text x="162.7" y="124.3">⌀6.40 ↧ 10.80</text>
<text x="212.5" y="123.4">⌀6.40 ↧ 10.80</text>
<text x="262.5" y="123.8">⌀6.40 ↧ 10.80</text>
<text x="312.1" y="180.4">⌀3.20 THRU</text>
<text x="78.6" y="342.5">⌀3.20 THRU</text>
<text x="257.6" y="344.4">⌀3.20 THRU</text>
</g>
<g font-size="3.5">
<text x="343.7" y="358.9">DRAWN</text>
<text x="343.7" y="368.5">CHECKED</text>
<text x="413.5" y="374.6">TITLE</text>
<text x="343.7" y="378">QA</text>
<text x="343.7" y="387.5">MFG</text>
<text x="343.7" y="397.1">APPROVED</text>
<text x="415.5" y="403.4">SIZE</text>
<text x="451.6" y="403.4">DWG NO</text>
<text x="530.3" y="403.4">REV</text>
<text x="413.5" y="416.1">SCALE</text>
<text x="489.7" y="418.3">SHEET</text>
<text x="506.2" y="418.3">OF</text>
</g>
</svg>
